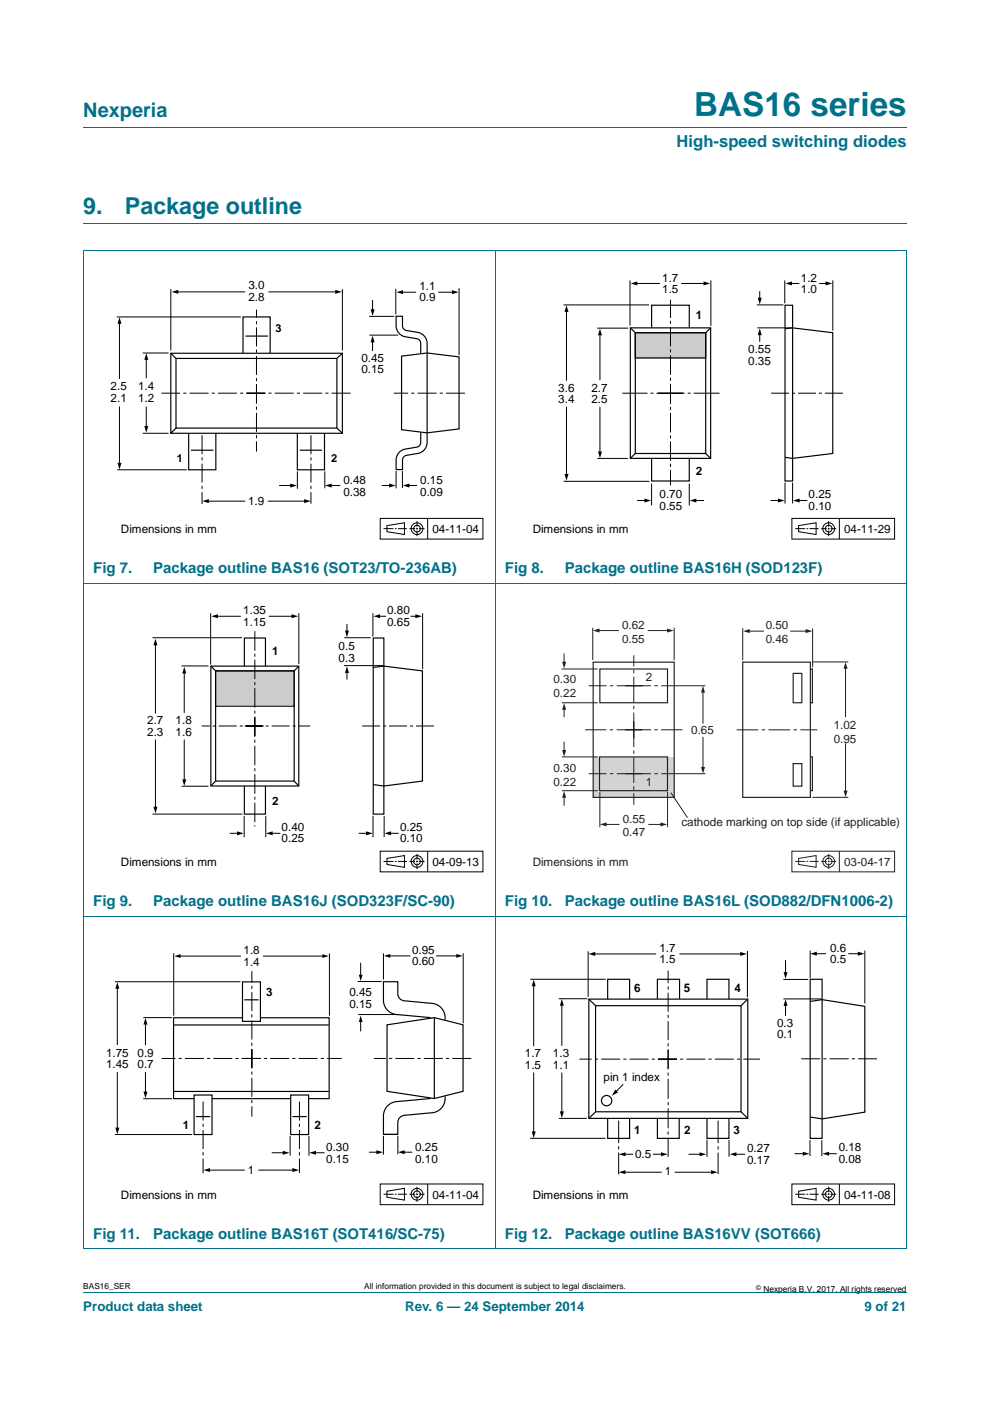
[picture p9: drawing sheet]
<svg xmlns="http://www.w3.org/2000/svg" width="210mm" height="297mm" viewBox="0 0 210 297" stroke-linecap="round" stroke-linejoin="round" font-family="sans-serif">
<path d="M17.7 27h174.6M17.6 53.1h174.7M17.7 47.4h174.6M17.7 53.1v211.6M105 53v211.8M192.3 53.1v211.6l-174.7 .1M17.6 123.6h174.7M17.6 194.2h174.7M17.7 273.9h174.6" fill="none" stroke="#00718a" stroke-width=".21"/>
<path d="M19.7 57.3h83.1v57.3h-83.1z" fill="none" stroke="#fff" stroke-width=".21"/>
<g fill="none" stroke="#000" stroke-width=".21">
<path d="M24.8 67.2h26.3M25.3 68.4v11.9M30.3 74.8h5.4M31 76v4.2M36.2 61.3v13M37.5 61.9h14.5M56.9 61.9h14.5M72.6 61.3v13M78.3 67.1h5.3M78.4 71.1h6.1M79 63.6v2.3M79 72.3v2.1"/>
<path d="M84 61.2v5.5M85.1 62h3.1M92.9 62h3.2M97.4 61.1v14.2M24.9 99.6h14.7M25.3 86.2v12.2M30.3 91.9h5.4M31 86.2v4.4M63.1 99.9v3.7M68.9 99.9v3.6M84 99.9v3.6M85.4 99.9v3.6"/>
<path d="M43.9 106.3h8.1M56.8 106.3h8M59.2 102.9h2.6M70.1 102.9h2.1M80.6 109.9h21.8v4.4h-21.8zM81 102.9h1.8M81.3 112.1h2.2M82.1 111.4l3.7-.6v2.5l-3.7-.6zM83.7 112.1h.4M84.4 112.1h1.9M86.6 102.9h1.9M86.8 112.1h1.2"/>
<path d="M88.3 112.1h.3M88.4 110.5v1.2M88.4 111.9v.4M88.4 112.5v1.2M88.9 112.1h1.1M90.7 109.9v4.4"/>
<circle cx="88.4" cy="112.1" r=".71"/>
<circle cx="88.4" cy="112.1" r="1.24"/>
</g>
<g fill="#000">
<path d="M25.3 67.2l.5 1.5h-.9zM31 74.9l.5 1.4h-.9zM36.4 61.9l1.4-.4v.8zM71.1 61.5l1.4 .4-1.4 .4zM78.6 65.6h.9l-.5 1.4zM79 71.2l.5 1.4h-.9zM84.1 62l1.4-.5v.9zM95.9 61.5l1.4 .5-1.4 .4zM24.9 98.1h.9l-.5 1.4zM30.6 90.3h.9l-.5 1.4zM42.9 106.3l1.4-.5v.9zM61.6 102.5l1.4 .4-1.4 .5z"/>
<path d="M64.5 105.8l1.4 .5-1.4 .4zM68.9 102.9l1.4-.4v.9zM82.5 102.5l1.4 .4-1.4 .5zM85.4 102.9l1.4-.4v.9z"/>
</g>
<path d="M42.9 92.3v14.6M52.2 83.4h22.3M54.4 85.5v-19.9M54.4 81.5v14.3M56.3 83.4h-22.1M66 92.3v14.5M98.6 83.4h-15.1" fill="none" stroke="#000" stroke-width=".21" stroke-dasharray="4 .7 .7 .7" stroke-linecap="butt"/>
<g fill="none" stroke="#000" stroke-width=".25">
<path d="M36.2 74.9l1.1 1.1M36.2 74.9h36.4v17h-36.4zM37.3 76h34.2v14.8h-34.2zM51.5 74.9v-7.7h5.8v7.7M52.1 71.3h4.7M72.6 74.9l-1.1 1.1M85.2 75.5l5.4-.7 6.8 .9v15.2l-6.8 .9-5.4-.7zM89.2 75v-2.2a1.01 1.01 0 0 0-.8-1l-2.4-.4a2.35 2.35 0 0 1-2-2.3v-2.1h1.4v2.1a1.01 1.01 0 0 0 .8 1l2.4 .4a2.35 2.35 0 0 1 2 2.3v19a3.8 3.8 0 0 1-1 3.9l-1 .4-2.4 .4a1.01 1.01 0 0 0-.8 1v2.1h-1.4a3.8 3.8 0 0 1 1-4l1-.4 2.4-.4a1.01 1.01 0 0 0 .8-1v-2.2M37.3 90.8l-1.1 1.1M40 91.8v7.8h5.8v-7.8M40.5 95.5h4.8M63.1 91.8v7.8h5.7v-7.8"/>
<path d="M63.6 95.5h4.7M71.5 90.8l1.1 1.1"/>
</g>
<path d="M134.7 70.5h15v5.4h-15z" fill="#ccc" stroke="#000" stroke-width=".21"/>
<path d="M107 57.3h83.1v57.3h-83.1z" fill="none" stroke="#fff" stroke-width=".21"/>
<g fill="none" stroke="#000" stroke-width=".21">
<path d="M133.6 59.5v9.5M150.8 59.5v9.6M166.4 59.5v4.8M176.6 59.5v10.6M119.5 64.7h18.2M120.2 65.8v14.9M126.7 69.6h6.5M127.2 70.8v9.8M134.9 60.1h5.1M144.5 60.1h5M161.1 61.7v1.7M161.1 70.8v1.7"/>
<path d="M167.7 60.1h1.8M173.7 60.1h1.7M120.2 86.2v14.6M126.7 97.2h6.5M127.2 86.2v9.8M119.5 102h18.2M135.1 106.1h1.9M147.4 106.1h1.9M163.5 106.1h1.8M168 109.9h21.7v4.4h-21.7zM168.7 112.1h2.1M169.3 106.1h1.9"/>
<path d="M169.4 111.4l3.7-.6v2.5l-3.7-.6zM171.1 112.1h.3M171.7 112.1h1.9M174.2 112.1h1.2M175.6 112.1h.3M175.8 110.5v1.2M175.8 111.9v.4M175.8 112.5v1.2M176.2 112.1h1.2M178 109.9v4.4"/>
<circle cx="175.8" cy="112.1" r=".71"/>
<circle cx="175.8" cy="112.1" r="1.24"/>
</g>
<g fill="#000">
<path d="M133.8 60.1l1.4-.4v.8zM149.2 59.7l1.4 .4-1.4 .4zM166.6 60.1l1.4-.4v.8zM175.1 59.7l1.4 .4-1.4 .4zM120.2 64.7l.4 1.4h-.9zM127.2 69.7l.5 1.4h-.9zM160.7 63.1h.9l-.5 1.4zM161.1 69.6l.5 1.5h-.9zM126.8 95.7h.9l-.5 1.4zM119.7 100.5h.9l-.4 1.4zM136.7 105.7l1.4 .4-1.4 .5zM146.3 106.1l1.4-.4v.9z"/>
<path d="M165 105.7l1.4 .4-1.4 .5zM168.2 106.1l1.4-.4v.9z"/>
</g>
<path d="M163.5 83.4h15.6" fill="none" stroke="#000" stroke-width=".21" stroke-dasharray="3.8 .6 .6 .6" stroke-linecap="butt"/>
<path d="M134.7 70.5h15v5.4h-15z" fill="#ccc" stroke="#000" stroke-width=".21"/>
<path d="M133.7 69.5l1 1M133.7 69.5h17v27.7h-17zM134.7 70.5h15v25.6h-15zM138.2 69.5v-4.8h8v4.8M150.7 69.5l-1 1M166.5 64.7h1.6v37.3h-1.6zM166.5 69.7l1.6-.2 8.5 1v25.6l-8.5 1.1-1.6-.2M134.7 96.1l-1 1.1M138.2 97.2v4.8h8v-4.8M149.7 96.1l1 1.1" fill="none" stroke="#000" stroke-width=".25"/>
<g fill="none" stroke="#000" stroke-width=".21">
<path d="M160.5 64.6h5.7M160.6 69.5h7.5M138.2 102.5v4.7M146.2 102.5v4.7M166.5 102.3v4.4M168.1 102.3v4.4M33 136.5v14.8M73.6 132.3v1.7M80.3 130.7h1.6M87.1 130.7h1.3M33 156.8v14.5M39.1 142.5v8.7"/>
<path d="M39.1 156.8v8.7M73.6 142.4v1.7M76.1 176.7h1.8M82.7 176.7h1.9M80.6 180.5h21.8v4.4h-21.8zM81.3 182.6h2.2M82.1 182l3.7-.6v2.5l-3.7-.6zM83.7 182.6h.4M84.4 182.6h1.9M86.8 182.6h1.2M88.3 182.6h.3M88.4 181v1.2"/>
<path d="M88.4 182.5v.3M88.4 183v1.2M88.9 182.6h1.1M90.7 180.5v4.4"/>
<circle cx="88.4" cy="182.6" r=".71"/>
<circle cx="88.4" cy="182.6" r="1.24"/>
</g>
<path d="M139.6 83.4h13M144.9 83.4h-12.9" fill="none" stroke="#000" stroke-width=".21" stroke-dasharray="5.6 .6 .6 .6" stroke-linecap="butt"/>
<path d="M142.2 85.5v-22M142.2 81.5v21.4" fill="none" stroke="#000" stroke-width=".21" stroke-dasharray="4.1 .6 .6 .6" stroke-linecap="butt"/>
<path d="M19.7 127.9h83.1v57.3h-83.1z" fill="none" stroke="#fff" stroke-width=".21"/>
<path d="M33 135.4l.4 1.4h-.8zM73.2 133.7h.8l-.4 1.4zM79.2 130.7l1.4-.5v.9zM88.1 130.2l1.4 .5-1.4 .4zM39.1 141.4l.4 1.4h-.8zM73.6 141.3l.4 1.4h-.8zM32.6 171.1h.8l-.4 1.4zM38.7 165.2h.8l-.4 1.4zM77.6 176.3l1.5 .4-1.5 .4zM81.5 176.7l1.4-.4v.8z" fill="#000"/>
<path d="M45.7 142.2h16.7v7.5h-16.7z" fill="#ccc" stroke="#000" stroke-width=".21"/>
<path d="M51.9 153.9h13.9M55.9 153.9h-13.1M76.8 153.9h15.6" fill="none" stroke="#000" stroke-width=".21" stroke-dasharray="3.8 .6 .6 .6" stroke-linecap="butt"/>
<g fill="none" stroke="#000" stroke-width=".21">
<path d="M32.3 135.2h19M44.7 130v10.9M45.9 130.7h5.2M57 130.7h5.1M63.4 130v10.8M73 135.2h5.6M79.1 130v5M89.6 130v11.9M38.5 141.2h5.7M72.9 141.1h8.4M32.3 172.6h19.1M38.5 166.7h5.7"/>
<path d="M48.7 176.7h1.9M51.8 173v4.5M56.4 173v4.5M57.6 176.7h1.9M79.1 173v4.5M81.5 173v4.5"/>
</g>
<path d="M79.2 135.3h2.2v37.3h-2.2zM44.7 141.2h18.7v25.4h-18.7zM44.7 141.2l1 1M45.7 142.2h16.7v23.4h-16.7zM51.8 141.2v-5.9h4.5v5.9M63.4 141.2l-1 1M79.2 141.5l2.2-.3 8.2 1v23.4l-8.2 1-2.2-.3M45.7 165.6l-1 1M51.8 166.6v6h4.5v-6M62.4 165.6l1 1" fill="none" stroke="#000" stroke-width=".25"/>
<path d="M44.8 130.7l1.4-.5v.9zM61.8 130.2l1.4 .5-1.4 .4zM50.3 176.3l1.4 .4-1.4 .4zM56.4 176.7l1.4-.4v.8z" fill="#000"/>
<path d="M54 156.1v-22.4M54 152.1v23.1" fill="none" stroke="#000" stroke-width=".21" stroke-dasharray="4.1 .6 .6 .6" stroke-linecap="butt"/>
<path d="M107 127.9h83.1v57.3h-83.1z" fill="none" stroke="#fff" stroke-width=".21"/>
<g fill="none" stroke="#231f20" stroke-width=".21">
<path d="M128.3 174.8h3.1M168 180.5h21.7v4.4h-21.7zM168.7 182.6h2.1M169.4 182l3.7-.6v2.5l-3.7-.6zM171.1 182.6h.3M171.7 182.6h1.9M174.2 182.6h1.2M175.6 182.6h.3M175.8 181v1.2M175.8 182.5v.3M175.8 183v1.2M176.2 182.6h1.2"/>
<path d="M178 180.5v4.4"/>
<circle cx="175.8" cy="182.6" r=".71"/>
<circle cx="175.8" cy="182.6" r="1.24"/>
</g>
<path d="M127.2 174.8l1.5-.4v.8z" fill="#231f20"/>
<path d="M137.5 174.8h2.9" fill="none" stroke="#231f20" stroke-width=".21"/>
<path d="M140.1 174.4l1.4 .4-1.4 .4z" fill="#231f20"/>
<path d="M149.1 146.6v6.8" fill="none" stroke="#231f20" stroke-width=".21"/>
<path d="M149.1 145.4l.4 1.4h-.8z" fill="#231f20"/>
<path d="M149.1 156.2v6.7" fill="none" stroke="#231f20" stroke-width=".21"/>
<path d="M148.7 162.6h.8l-.4 1.4z" fill="#231f20"/>
<path d="M156.2 154.7h17.2" fill="none" stroke="#231f20" stroke-width=".21" stroke-dasharray="4.6 .7 .7 .7" stroke-linecap="butt"/>
<path d="M126.8 133.7h4.5" fill="none" stroke="#231f20" stroke-width=".21"/>
<path d="M125.8 133.7l1.4-.4v.8z" fill="#231f20"/>
<path d="M137.4 133.7h4.4" fill="none" stroke="#231f20" stroke-width=".21"/>
<path d="M141.5 133.3l1.4 .4-1.4 .4z" fill="#231f20"/>
<path d="M158.7 133.8h3.3" fill="none" stroke="#231f20" stroke-width=".21"/>
<path d="M157.6 133.8l1.4-.4v.8z" fill="#231f20"/>
<path d="M167.6 133.8h3.6" fill="none" stroke="#231f20" stroke-width=".21"/>
<path d="M170.9 133.4l1.4 .4-1.4 .4z" fill="#231f20"/>
<path d="M125.7 133.1v6.8M143 133.1v6.9M157.5 133.2v6.8M172.4 133.3v8.1M179.3 141.5v10.6" fill="none" stroke="#231f20" stroke-width=".21"/>
<path d="M179.3 140.4l.5 1.4h-.9z" fill="#231f20"/>
<path d="M179.3 157.6v10.3" fill="none" stroke="#231f20" stroke-width=".21"/>
<path d="M178.9 167.6h.9l-.5 1.4z" fill="#231f20"/>
<path d="M119.6 138.5v2.1" fill="none" stroke="#231f20" stroke-width=".21"/>
<path d="M119.2 140.3h.9l-.5 1.4z" fill="#231f20"/>
<path d="M119.6 150.2v1.8" fill="none" stroke="#231f20" stroke-width=".21"/>
<path d="M119.6 149.1l.5 1.4h-.9z" fill="#231f20"/>
<path d="M119.6 157.3v2" fill="none" stroke="#231f20" stroke-width=".21"/>
<path d="M119.2 159h.9l-.5 1.4z" fill="#231f20"/>
<path d="M119.6 168.9v1.9" fill="none" stroke="#231f20" stroke-width=".21"/>
<path d="M119.6 167.7l.5 1.4h-.9z" fill="#231f20"/>
<path d="M119.1 141.8h7.7M119.2 149h7.6M172.3 140.3h7.6M172.3 169.1h7.6" fill="none" stroke="#231f20" stroke-width=".21"/>
<path d="M125.8 160.5h17.2v8.6h-17.2z" fill="#d1d3d4"/>
<path d="M132.6 154.7h12.1M132.6 145.4h10.4M134.4 156.5v-17.6M134.4 153v17.6M136.2 154.7h-12.1M136.2 145.4h-11.3M132.6 164h10.5M136.2 164h-11.3" fill="none" stroke="#231f20" stroke-width=".21" stroke-dasharray="5.4 .7 .7 .7" stroke-linecap="butt"/>
<path d="M143.1 145.4h6.5M171.9 148.9v.1M119.2 167.6h7.6M119.2 160.5h7.6M127.2 167.9v7.5M141.6 167.9v7.5M142.3 168.1l3.5 5.3M143.1 164h6.5" fill="none" stroke="#231f20" stroke-width=".21"/>
<path d="M125.8 140.4h17.2v28.7h-17.2zM127.2 141.8h14.4v7.2h-14.4zM157.5 140.4h14.4v28.7h-14.4zM168.2 142.8h1.9v6.2h-1.9zM171.9 141.8h.4v7.2h-.4M127.2 160.5h14.4v7.1h-14.4zM168.2 161.9h1.9v4.8h-1.9zM171.9 160.5h.4v7.1h-.4" fill="none" stroke="#231f20" stroke-width=".25"/>
<path d="M19.7 198.4h83.1v57.4h-83.1zM107 198.4h83.1v57.4h-83.1z" fill="none" stroke="#fff" stroke-width=".21"/>
<g fill="none" stroke="#000" stroke-width=".21">
<path d="M24.4 208.1h26.6M24.9 209.4v12.2M30.4 215.8h6.1M30.8 216.9v4.7M36.8 202.1v13.2M38 202.7h13.1M55.8 202.7h12.8M69.9 202.2v13.1M75.8 208.1h5.1M76 215.1h8.6M76.5 204.1v2.8M76.5 216.4v2.3"/>
<path d="M81.3 202.1v5.6M82.4 202.7h4.6M92.5 202.7h4.6M98.2 202.1v14.9M112.5 207.6h16M113.2 208.8v13M118.5 211.7h6.1M119.2 212.9v8.8M124.7 201.7v9.6M125.9 202.3h13.3M144.1 202.3h13.2M158.5 201.6v9.8"/>
<path d="M166.1 207.7h5.3M166.1 211.8h8.1M166.6 203.6v2.8M166.6 213v2.4M171.8 201.5v5.9M172.9 202.2h2.3M179.9 202.2h2.3M183.4 201.5v11.2M24.9 227.3v12.1M30.4 232.9h6.1M30.8 227.3v4.4M113.2 227.4v12.8"/>
<path d="M118.5 237.1h6M119.2 227.4v8.5M132.2 229.9l-1.6 1.6M24.4 240.5h16.4M44.2 248.1h7.7M54.8 248.1h7.5M57.6 244.4h2.7M61.5 240.9v4.1M65.5 240.9v4.1M66.7 244.4h2.1M78.3 244.3h1.8M80.6 251h21.8v4.4h-21.8z"/>
<path d="M81.3 240.8v4M81.3 253.2h2.2M82.1 252.6l3.7-.6v2.4l-3.7-.6zM83.7 253.2h.4M84.4 240.8v3.9M84.4 253.2h1.9M85.6 244.3h1.9M86.8 253.2h1.2M88.3 253.2h.3M88.4 251.6v1.2M88.4 253v.4M88.4 253.6v1.2"/>
<path d="M88.9 253.2h1.1M90.7 251v4.4M112.5 241.3h15.9M132.3 248.5h8M132.4 244.7h1.9M138.5 244.7h2M143.1 248.5h8M146 244.7h2.7M150 241.6v3.7M154.6 241.7v3.6M155.9 244.7h2.1M168 251h21.7v4.4h-21.7z"/>
<path d="M168.5 244.6h2.1M168.7 253.2h2.1M169.4 252.6l3.7-.6v2.4l-3.7-.6zM171.1 253.2h.3M171.7 253.2h1.9M171.8 241.7v3.4M174.2 253.2h1.2M174.3 241.7v3.4M175.6 244.6h1.9M175.6 253.2h.3M175.8 251.6v1.2M175.8 253v.4"/>
<path d="M175.8 253.6v1.2M176.2 253.2h1.2M178 251v4.4"/>
<circle cx="88.4" cy="253.2" r=".71"/>
<circle cx="88.4" cy="253.2" r="1.24"/>
<circle cx="175.8" cy="253.2" r=".71"/>
<circle cx="175.8" cy="253.2" r="1.24"/>
</g>
<g fill="#000">
<path d="M24.9 208.2l.4 1.4h-.8zM30.8 215.8l.5 1.4h-.9zM37 202.7l1.3-.4v.8zM68.4 202.3l1.3 .4-1.3 .4zM76.1 206.7h.8l-.4 1.3zM76.5 215.3l.4 1.4h-.8zM81.4 202.7l1.4-.4v.8zM96.8 202.3l1.3 .4-1.3 .4zM113.2 207.7l.4 1.4h-.8zM119.2 211.8l.4 1.4h-.8zM124.8 202.3l1.4-.5v.9zM157 201.8l1.4 .5-1.4 .4z"/>
<path d="M166.2 206.1h.8l-.4 1.4zM166.6 211.8l.4 1.5h-.8zM171.8 202.2l1.4-.4v.8zM181.9 201.8l1.4 .4-1.4 .4zM24.5 239.1h.8l-.4 1.4zM30.4 231.4h.9l-.5 1.4zM112.8 239.9h.8l-.4 1.4zM118.8 235.6h.8l-.4 1.4zM130.5 231l.6 .6-1.3 .7zM43.1 248.1l1.5-.4v.8zM60 244l1.4 .4-1.4 .4zM62 247.7l1.4 .4-1.4 .4z"/>
<path d="M65.6 244.4l1.4-.4v.8zM79.8 243.9l1.4 .4-1.4 .4zM84.4 244.3l1.4-.4v.8zM131.2 248.5l1.4-.4v.8zM131.3 244.7l1.4-.4v.9zM140.2 244.3l1.4 .4-1.4 .5zM148.4 244.3l1.4 .4-1.4 .5zM150.8 248.1l1.4 .4-1.4 .4zM154.8 244.7l1.4-.4v.9zM170.3 244.2l1.4 .4-1.4 .4zM174.4 244.6l1.5-.4v.8z"/>
</g>
<path d="M43.1 233.6v15.1M51.3 224.4h21.2M53.4 226.4v-20.5M53.4 222.5v14.2M55.3 224.4h-21M63.5 233.6v15.1M100 224.4h-20.7M139.6 224.6h21.6M141.7 226.6v-20.8M143.6 224.6h-20.7M186 224.5h-16.5" fill="none" stroke="#000" stroke-width=".21" stroke-dasharray="4 .7 .7 .7" stroke-linecap="butt"/>
<g fill="none" stroke="#000" stroke-width=".25">
<path d="M36.9 217.3h32.8M51.4 215.8h-14.6v17.1h4.4M51.4 208.2h3.8v8.3h-3.8zM51.8 212h3.1M55.3 215.8h14.5v17.1h-4.3M82.1 217.3l10-1.5 6.1 1.5v14.1l-6.1 1.5-10-1.5zM91.4 215.8l-7-.7a3 3 0 0 1-3.1-3v-4h3.1v2.6a1.52 1.52 0 0 0 1.5 1.5l5.5 .5a3.1 3.1 0 0 1 3 3.5M92.1 215.8v17.1M124.9 211.8l1.4 1.4M124.9 211.8h33.7v25.3h-33.7zM126.3 213.2h30.9v22.5h-30.9zM128.9 211.8v-4.2h4.6v4.2"/>
<path d="M144.1 211.8v-4.2h-4.7v4.2M150 211.8v-4.2h4.6v4.2M158.6 211.8l-1.4 1.4M171.8 207.6h2.6v33.8h-2.6zM171.8 212.3l2.6-.4 9 1.5v22.4l-9 1.4-2.6-.4M36.9 231.4h32.8M41.2 232.2h3.8v8.3h-3.8zM41.5 236.7h3.1M45 232.9h16.7M61.7 232.2h3.8v8.3h-3.8zM62 236.7h3.1M94.4 232.4a3.1 3.1 0 0 1-3 3.5l-5.5 .6a1.52 1.52 0 0 0-1.5 1.5v2.5h-3.1v-3.9a3 3 0 0 1 3.1-3.1l7-.6"/>
<path d="M126.3 235.7l-1.4 1.4M128.9 237.1v4.3h4.6v-4.3M139.4 237.1v4.3h4.7v-4.3M150 237.1v4.3h4.6v-4.3M157.2 235.7l1.4 1.4M81.3 240.5h3.1"/>
<circle cx="128.7" cy="233.4" r="1.1"/>
</g>
<path d="M141.7 222.5v22.8" fill="none" stroke="#000" stroke-width=".21" stroke-dasharray="4.2 .7 .7 .7" stroke-linecap="butt"/>
<path d="M131.2 237.6v11.4M152.3 237.6v11.3" fill="none" stroke="#000" stroke-width=".21" stroke-dasharray="4.8 .7 .7 .7" stroke-linecap="butt"/>
<text font-size="7" fill="#00718a" x="147.2" y="24.6">BAS16 series</text>
<g font-size="4.9" fill="#00718a">
<text x="17.7" y="45.4">9.</text>
<text x="26.5" y="45.4">Package outline</text>
</g>
<text font-size="4.2" fill="#00718a" x="17.7" y="24.9">Nexperia</text>
<text font-size="3.5" fill="#00718a" x="143.5" y="31.1">High-speed switching diodes</text>
<g font-size="3.2" fill="#00718a">
<text x="19.8" y="121.5">Fig 7.</text>
<text x="32.5" y="121.5">Package outline BAS16 (SOT23/TO-236AB)</text>
<text x="107.1" y="121.5">Fig 8.</text>
<text x="119.8" y="121.5">Package outline BAS16H (SOD123F)</text>
<text x="19.8" y="192.1">Fig 9.</text>
<text x="32.5" y="192.1">Package outline BAS16J (SOD323F/SC-90)</text>
<text x="107.1" y="192.1">Fig 10.</text>
<text x="119.8" y="192.1">Package outline BAS16L (SOD882/DFN1006-2)</text>
<text x="19.8" y="262.6">Fig 11.</text>
<text x="32.5" y="262.6">Package outline BAS16T (SOT416/SC-75)</text>
<text x="107.1" y="262.6">Fig 12.</text>
<text x="119.8" y="262.6">Package outline BAS16VV (SOT666)</text>
</g>
<g font-size="2.8" fill="#00718a">
<text x="17.7" y="277.9">Product data sheet</text>
<text x="86" y="277.9">Rev. 6 — 24 September 2014</text>
<text x="183.4" y="277.9">9 of 21</text>
</g>
<g font-size="2.5">
<text x="140.5" y="59.7">1.7</text>
<text x="169.9" y="59.7">1.2</text>
<text x="52.7" y="61.3">3.0</text>
<text x="52.7" y="63.8">2.8</text>
<text x="89" y="61.4">1.1</text>
<text x="89" y="63.9">0.9</text>
<text x="140.5" y="62.2">1.5</text>
<text x="169.9" y="62.2">1.0</text>
<text x="147.6" y="67.7">1</text>
<text x="76.6" y="76.7">0.45</text>
<text x="158.7" y="74.9">0.55</text>
<text x="158.7" y="77.4">0.35</text>
<text x="23.5" y="82.7">2.5</text>
<text x="29.3" y="82.7">1.4</text>
<text x="76.6" y="79.1">0.15</text>
<text x="118.4" y="83">3.6</text>
<text x="125.4" y="83">2.7</text>
<text x="23.5" y="85.2">2.1</text>
<text x="29.3" y="85.2">1.2</text>
<text x="118.4" y="85.5">3.4</text>
<text x="125.4" y="85.5">2.5</text>
<text x="147.6" y="100.7">2</text>
<text x="52.6" y="107">1.9</text>
<text x="72.9" y="102.6">0.48</text>
<text x="72.9" y="105.1">0.38</text>
<text x="89.1" y="102.7">0.15</text>
<text x="89.1" y="105.1">0.09</text>
<text x="139.9" y="105.6">0.70</text>
<text x="171.5" y="105.6">0.25</text>
<text x="25.7" y="113">Dimensions in mm</text>
<text x="91.7" y="113">04-11-04</text>
<text x="113" y="113">Dimensions in mm</text>
<text x="139.9" y="108.1">0.55</text>
<text x="171.5" y="108.1">0.10</text>
<text x="179" y="113">04-11-29</text>
<text x="51.6" y="130.3">1.35</text>
<text x="82.1" y="130.3">0.80</text>
<text x="51.6" y="132.7">1.15</text>
<text x="71.8" y="137.8">0.5</text>
<text x="82.1" y="132.7">0.65</text>
<text x="57.7" y="139">1</text>
<text x="71.8" y="140.3">0.3</text>
<text x="31.2" y="153.5">2.7</text>
<text x="31.2" y="156">2.3</text>
<text x="37.3" y="153.5">1.8</text>
<text x="37.3" y="156">1.6</text>
<text x="57.7" y="170.7">2</text>
<text x="59.7" y="176.1">0.40</text>
<text x="59.7" y="178.6">0.25</text>
<text x="84.8" y="176.1">0.25</text>
<text x="84.8" y="178.6">0.10</text>
<text x="25.7" y="183.5">Dimensions in mm</text>
<text x="91.7" y="183.5">04-09-13</text>
<text x="51.7" y="202.2">1.8</text>
<text x="87.4" y="202.2">0.95</text>
<text x="139.8" y="201.7">1.7</text>
<text x="176" y="201.8">0.6</text>
<text x="51.7" y="204.7">1.4</text>
<text x="87.4" y="204.7">0.60</text>
<text x="139.8" y="204.2">1.5</text>
<text x="176" y="204.2">0.5</text>
<text x="56.5" y="211.1">3</text>
<text x="74.1" y="211.3">0.45</text>
<text x="74.1" y="213.7">0.15</text>
<text x="134.5" y="210.3">6</text>
<text x="145.1" y="210.3">5</text>
<text x="155.8" y="210.3">4</text>
<text x="164.8" y="217.7">0.3</text>
<text x="164.8" y="220.1">0.1</text>
<text x="22.5" y="224.1">1.75</text>
<text x="22.5" y="226.5">1.45</text>
<text x="29.2" y="224.1">0.9</text>
<text x="29.2" y="226.5">0.7</text>
<text x="111.3" y="224.1">1.7</text>
<text x="111.3" y="226.5">1.5</text>
<text x="117.3" y="224.1">1.3</text>
<text x="117.3" y="226.6">1.1</text>
<text x="128" y="229.3">pin 1 index</text>
<text x="38.8" y="239.4">1</text>
<text x="66.7" y="239.4">2</text>
<text x="69.2" y="244">0.30</text>
<text x="88.1" y="244">0.25</text>
<text x="134.5" y="240.5">1</text>
<text x="134.7" y="245.5">0.5</text>
<text x="145.1" y="240.5">2</text>
<text x="155.6" y="240.5">3</text>
<text x="158.5" y="244.2">0.27</text>
<text x="177.9" y="244.1">0.18</text>
<text x="52.6" y="248.8">1</text>
<text x="69.2" y="246.5">0.15</text>
<text x="88.1" y="246.5">0.10</text>
<text x="141" y="249.1">1</text>
<text x="158.5" y="246.7">0.17</text>
<text x="177.9" y="246.6">0.08</text>
<text x="25.7" y="254.1">Dimensions in mm</text>
<text x="91.7" y="254.1">04-11-04</text>
<text x="113" y="254.1">Dimensions in mm</text>
<text x="179" y="254.1">04-11-08</text>
</g>
<g font-size="2.5" fill="#231f20">
<text x="132" y="133.4">0.62</text>
<text x="132" y="136.4">0.55</text>
<text x="162.4" y="133.4">0.50</text>
<text x="162.4" y="136.3">0.46</text>
<text x="117.4" y="144.9">0.30</text>
<text x="117.4" y="147.9">0.22</text>
<text x="137" y="144.4">2</text>
<text x="146.6" y="155.6">0.65</text>
<text x="176.9" y="154.5">1.02</text>
<text x="176.9" y="157.5">0.95</text>
<text x="117.4" y="163.6">0.30</text>
<text x="117.4" y="166.6">0.22</text>
<text x="137" y="166.6">1</text>
<text x="132.1" y="174.4">0.55</text>
<text x="132.1" y="177.4">0.47</text>
<text x="144.5" y="175.1">cathode marking on top side (if applicable)</text>
<text x="113" y="183.5">Dimensions in mm</text>
<text x="179" y="183.5">03-04-17</text>
</g>
<g font-size="2.3">
<text x="58.5" y="70.4">3</text>
<text x="37.5" y="98">1</text>
<text x="70.2" y="98">2</text>
</g>
<g font-size="1.8">
<text x="17.7" y="273.3">BAS16_SER</text>
<text x="77.3" y="273.3">All information provided in this document is subject to legal disclaimers.</text>
<text x="161.9" y="273.9">Nexperia B.V. 2017. All rights reserved</text>
</g>
<text font-size="1.4" x="160.4" y="273.4">©</text>
</svg>
